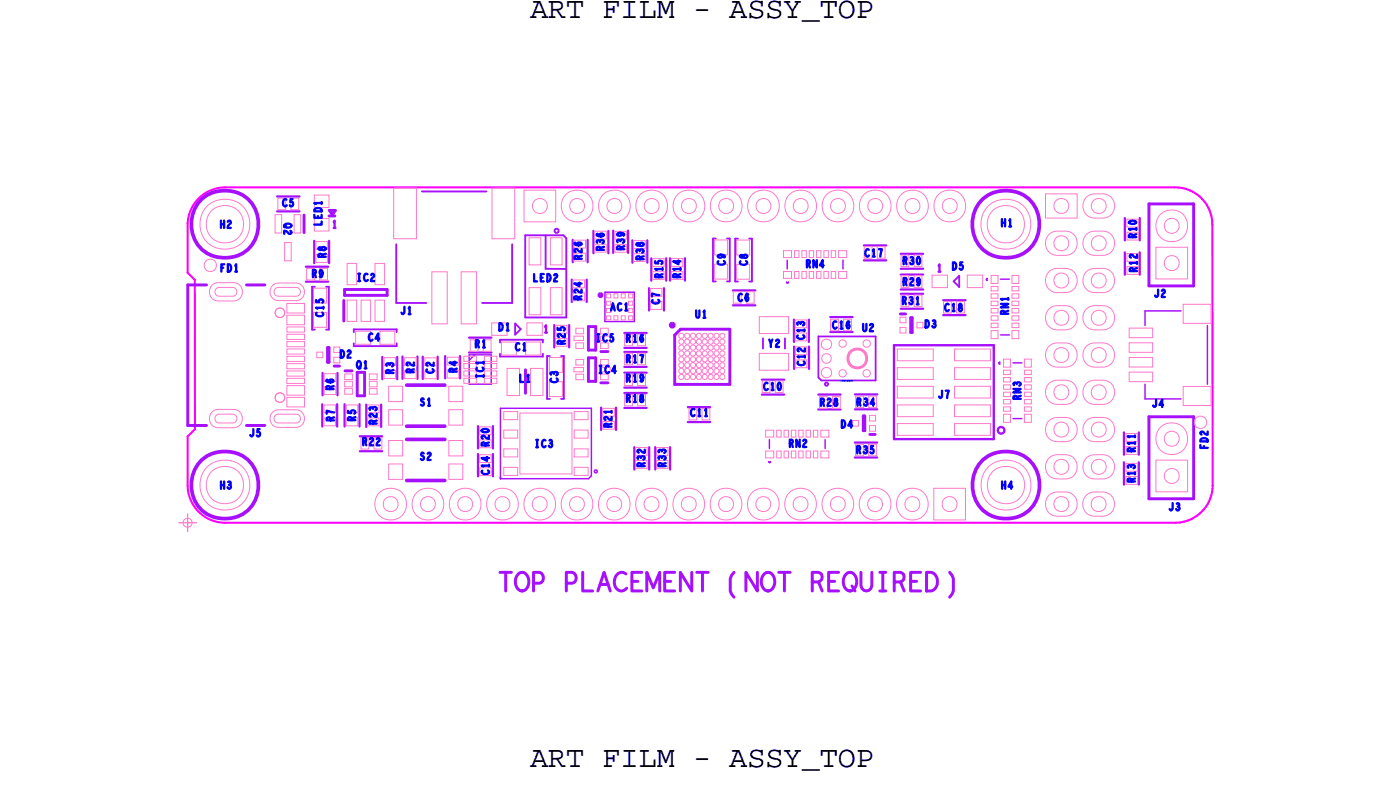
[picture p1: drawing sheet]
<svg xmlns="http://www.w3.org/2000/svg" width="95mm" height="54mm" viewBox="0 0 95 54" stroke-linecap="round" stroke-linejoin="round" font-family="sans-serif">
<!-- layer: Board Outline -->
<g fill="none" stroke="#f0f" stroke-width=".14">
<path d="M12.8 18.6l.5 .5zM12.8 15.2v3.4zM13.3 19.1v10.1zM15.3 12.8h64.8zM15.3 12.8a2.57 2.57 0 0 0-2.5 2.4M80.1 12.8h.2zM80.3 12.8h.3zM80.6 12.8l.2 .1zM80.8 12.9l.3 .1zM81.1 13l.2 .1zM81.3 13.1l.2 .1zM81.6 13.2l.2 .2z"/>
<path d="M81.8 13.4l.1 .2zM81.9 13.6l.2 .2zM82.1 13.8l.2 .2zM82.3 14l.1 .2zM82.4 14.2v.1zM82.5 14.3l.1 .4zM82.6 14.7v.3zM82.6 15v.1zM82.6 15.1v.2zM82.6 15.3l.1 17.8zM12.8 29.7v3.4zM12.8 33.1a2.55 2.55 0 0 0 2.5 2.5"/>
<path d="M13.3 29.2l-.5 .5zM15.3 35.6h.1zM15.4 35.6h64.7zM80.1 35.6h.4zM80.5 35.6l.2-.1zM80.7 35.5h.3zM81 35.5l.2-.1zM81.2 35.4l.4-.3zM81.6 35.1l.2-.1zM82.1 34.7l-.3 .3zM82.2 34.5l-.2 .2zM82.3 34.3l-.1 .2z"/>
<path d="M82.4 34.2l-.1 .1zM82.5 34l-.1 .2zM82.5 33.8v.2zM82.6 33.6v.2zM82.6 33.3v.3zM82.7 33.1l-.1 .2z"/>
</g>
<!-- layer: Components -->
<g fill="none" stroke="#a610ff" stroke-width=".13">
<path d="M21.3 19.5h.2zM21.3 19.5v3zM22.2 19.5h.2zM22.4 19.5v3zM27 16.6v4zM28.8 13h4.4zM34.9 16.6v4zM35.8 16v5.6zM35.8 16h2.6zM37.2 18.3h1.4zM37.2 16v2.3zM37.8 15.7l.1-.1 .2 .1v.1l-.2 .1-.1-.1z"/>
<path d="M38.4 16l.2 .2zM38.6 16.2v5.4zM48.6 16.3h.2zM48.6 19.2h.2zM48.6 16.3v2.9zM49.6 16.3h.1zM49.6 19.2h.1zM49.7 16.3v2.9zM50.1 19.2h.2zM50.1 16.3v2.9zM50.1 16.3h.2zM51.1 19.2h.2z"/>
<path d="M51.1 16.3h.2zM51.3 16.3v2.9zM65 19.2l.4 .4zM65.4 18.8l-.4 .4zM65.4 18.8v.8zM21.3 22.5h.2zM22.2 22.5h.2zM24.1 22.4h2.9zM24.1 23.6h2.9zM24.1 23.4v.2zM24.1 22.4v.2zM27 20.6h2.1z"/>
<path d="M27 23.4v.2zM27 22.4v.2zM32.9 20.6h2zM34.1 23.2v.1zM34.1 24.3h2.9zM34.1 24.1v.2zM34.1 23.2h2.9zM35.1 22.1v.7zM35.1 22.1l.4 .3zM35.5 22.4l-.4 .4zM35.8 21.6h2.8zM37 23.2v.1z"/>
<path d="M37 24.1v.2zM37.3 24.3h.2zM37.3 27.2h.2zM37.3 24.3v2.9zM38.2 27.2h.2zM38.2 24.3h.2zM38.4 24.3v2.9zM52 23.1v.7zM53.5 23.1v.7z"/>
</g>
<path d="M55.8 25.7l.2 .2zM55.8 22.9v2.8zM55.8 22.9h3.9zM56 25.9h3.7zM56.2 26.1h.1l.1 .1-.1 .1zM59.7 22.9v3z" fill="none" stroke="#a610ff" stroke-width=".12"/>
<circle cx="58.4" cy="24.4" r=".65" fill="none" stroke="#ff79cb" stroke-width=".2"/>
<g fill="none" stroke="#a610ff" stroke-width=".2">
<path d="M12.8 19.4v9.6zM12.8 19.4h1.3zM16.8 19.4h1.2zM20.7 14.7v1.2zM22.5 14.3h.4zM22.5 14.3l.2 .3zM22.9 14.3l-.2 .3zM23.5 19.7h2.9zM23.5 19.7v.4zM26.4 19.7v.4zM78.3 19.5h3.1zM78.3 13.9h3.1z"/>
<path d="M78.3 13.9v5.6zM81.4 13.9v5.6zM12.8 29h1.3zM16.8 29h1.2zM22.3 23.7h.1zM22.3 23.7v1zM22.3 24.7h.1zM22.4 23.7v1zM22.8 25h.3zM23.4 20.5v1.4zM23.5 20.1h2.9zM23.5 25.3h.5z"/>
<path d="M24.3 25.4v1.6zM24.3 27h.5zM24.8 25.4v1.6zM35.8 25.2v1.6zM40.1 22.3h.5zM40.1 22.3v1.6zM40.1 24.4h.5zM40.1 24.4v1.6zM40.1 23.9h.5zM40.1 26h.5zM40.6 22.3v1.6zM40.6 24.4v1.6z"/>
<path d="M40.8 20.1l.1-.1 .1 .2h-.1zM41 24h.4zM41 26.1h.4zM45.7 22.1l.1-.1 .1 .1v.1l-.1 .1-.1-.1zM46 26.2h3.8zM46 22.8v3.4zM46.4 22.4h3.4zM46.4 22.4l-.4 .4zM49.8 22.4v3.8zM58.8 28.4h.1zM58.8 28.4v1zM58.8 29.4h.1z"/>
<path d="M58.9 28.4v1zM59.3 29.6h.4zM61.4 21.4h.3zM62.1 21.7v1zM62.1 21.7h.1zM62.1 22.7h.1zM62.2 21.7v1zM78.3 34h3.1zM78.3 28.4h3.1zM78.3 28.4v5.6zM81.4 28.4v5.6z"/>
</g>
<g fill="none" stroke="#a610ff" stroke-width=".25">
<path d="M27.7 29.9h2.6zM27.7 32.7h2.6zM27.7 26.2h2.6zM27.7 29h2.6z"/>
<circle cx="15.3" cy="15.3" r="2.3"/>
<circle cx="68.6" cy="15.3" r="2.3"/>
<circle cx="15.3" cy="33.1" r="2.3"/>
<circle cx="68.6" cy="33.1" r="2.3"/>
</g>
<g fill="none" stroke="#a610ff" stroke-width=".1">
<path d="M41.2 19.9v2zM41.2 19.9h2zM43.2 19.9v2zM53.6 19.2h.1M53.7 17.7v.6zM57.5 17.7v.6zM67.3 19v.1M68.2 19h.6zM32 26.2h1.5zM32 24.2h1.5zM32 24.6l.4-.4zM32 24.2v2z"/>
<path d="M33.5 24.2v2zM34.1 32.6h6zM34.1 27.8h6.2zM34.1 27.8v4.8zM34.1 32.5v.1zM40.3 27.8v4.6zM40.3 32.4l-.2 .2zM40.5 32.1l.1-.1 .1 .2h-.1zM41.2 21.9h2zM52.4 31.5h.1M52.4 30v.6zM56.2 30v.6z"/>
<path d="M68.2 24.7v.1M68.2 22.8h.6zM69.1 24.7h.6zM69.1 28.5h.6zM78.1 21.2h2.4zM78.1 21.2v1zM78.1 27.2h2.4zM78.1 26.2v1zM82.3 22.2v4z"/>
</g>
<g fill="none" stroke="#a610ff" stroke-width=".15">
<path d="M18.9 14.4h1.5zM18.9 13.4h1.5zM20.8 18.2h1.6zM20.8 19.2h1.6zM21.4 16.4v1.5zM22.4 16.4v1.5zM39 19.1v1.5zM39 16.3v1.6zM40 19.1v1.5zM40.1 16.3v1.6zM40.5 15.7v1.6zM41.5 15.7v1.6z"/>
<path d="M41.8 15.7v1.5zM42.8 15.7v1.5zM43.1 16.4v1.5zM44.1 16.4v1.5zM44.2 19.6v1.6zM44.4 17.6v1.5zM45.3 19.6v1.6zM45.4 17.6v1.5zM45.7 17.6v1.5zM46.7 17.6v1.5zM50 19.8h1.5zM58.9 16.7h1.5z"/>
<path d="M58.9 17.7h1.5zM61.4 17.3h1.5zM61.4 18.3h1.5zM61.4 18.7h1.5zM61.4 19.7h1.5zM76.7 17.2v1.5zM76.7 14.9v1.5zM77.7 17.2v1.5zM77.7 14.9v1.5zM22 27.5v1.6zM22 25.4v1.5zM23 27.5v1.6z"/>
<path d="M23 25.4v1.5zM23.5 27.5v1.6zM24.5 27.5v1.6zM24.5 30.8h1.6zM24.5 29.7h1.6zM25 27.6v1.5zM26 27.6v1.5zM26.1 24.3v1.6zM27.1 24.3v1.6zM27.4 24.3v1.5zM28.5 24.3v1.5zM28.8 24.3v1.5z"/>
<path d="M29.8 24.3v1.5zM30.3 24.3v1.5zM31.4 24.3v1.5zM32 24h1.5zM32 23h1.5zM32.6 29v1.6zM32.6 30.9v1.6zM33.6 29v1.6zM33.6 30.9v1.6zM37.8 22.2v1.5zM38.8 22.2v1.5zM41 27.8v1.5z"/>
<path d="M42 27.8v1.5zM42.6 26.4h1.5zM42.6 25.4h1.5zM42.6 27.8h1.5zM42.6 26.8h1.5zM42.6 24h1.5zM42.6 25h1.5zM42.6 23.7h1.5zM42.6 22.7h1.5zM43.2 30.5v1.5zM44.3 30.5v1.5zM44.7 30.5v1.5z"/>
<path d="M45.7 30.5v1.5zM46.9 27.8h1.5zM46.9 28.8h1.5zM50 20.8h1.5zM51.9 25.9h1.6zM51.9 26.9h1.6zM54.1 21.8v1.5zM54.1 23.6v1.5zM55.1 21.8v1.5zM55.1 23.6v1.5zM55.8 27.9h1.5zM55.8 26.9h1.5z"/>
<path d="M56.6 21.6h1.5zM56.6 22.6h1.5zM58.3 31.2h1.5zM58.3 30.2h1.5zM58.3 27.9h1.5zM58.3 26.9h1.5zM61.4 20h1.5zM61.4 21h1.5zM64.3 20.5h1.5zM64.3 21.5h1.5zM76.6 31.5v1.5zM76.6 29.5v1.5z"/>
<path d="M77.6 31.5v1.5zM77.6 29.5v1.5z"/>
</g>
<path d="M60.9 23.5h6.8zM60.9 29.9h6.8zM60.9 23.5v6.4zM67.7 23.7v6.2zM67.7 23.5v.2zM68.1 29.2l.1-.1 .2 .1v.3l-.2 .1-.1-.1z" fill="none" stroke="#a610ff" stroke-width=".16"/>
<!-- layer: Nets -->
<g fill="none" stroke="#ff79cb" stroke-width=".07">
<path d="M14.6 19.4l.3-.1h1a.62 .62 0 0 1 .6 .6 .62 .62 0 0 1-.6 .6h-1a.63 .63 0 0 1-.6-.4 .63 .63 0 0 1 .3-.7zM14.7 19.7l.3-.1h.8l.3 .1 .1 .2-.1 .2-.3 .1h-.8l-.3-.1v-.2zM18.7 19.4l.3-.1h1.2a.6 .6 0 0 1 .6 .6 .6 .6 0 0 1-.6 .6h-1.2a.6 .6 0 0 1-.6-.4 .6 .6 0 0 1 .3-.7zM18.8 14.6h.4v1.3h-.4zM18.8 19.7l.2-.1h1.2l.2 .1 .1 .2-.1 .2-.2 .1h-1.2l-.2-.1-.1-.2zM18.9 13.5h.6v.8h-.6zM19.4 16.5h.5v1.3h-.5zM19.8 13.5h.6v.8h-.6zM20.1 14.6h.4v1.3h-.4zM20.9 18.3h.5v.8h-.5zM21.4 19.6h.9v1.1h-.9zM21.4 14.9h1v.8h-1z"/>
<path d="M21.4 13.3h1v.8h-1zM21.5 16.5h.8v.5h-.8zM21.5 17.4h.8v.5h-.8zM21.8 18.3h.5v.8h-.5zM23.7 18h.6v1.4h-.6zM25.6 18h.6v1.4h-.6zM26.8 12.8h1.6v3.5h-1.6zM29.4 18.5h1.1v3.6h-1.1zM31.4 18.5h1.1v3.6h-1.1zM33.5 12.8h1.6v3.5h-1.6zM35.7 13h2.2v2.1h-2.2zM36.1 19.6h.8v1.9h-.8z"/>
<path d="M36.1 16.2h.8v1.9h-.8zM37.5 16.2h.8v1.9h-.8zM37.5 19.6h.8v1.9h-.8zM44.3 19.7h.8v.5h-.8zM48.7 18h.9v1h-.9zM48.7 16.4h.9v1h-.9zM50 19.9h.5v.8h-.5zM50.2 18h.9v1h-.9zM50.2 16.4h.9v1h-.9zM50.9 19.9h.5v.8h-.5zM53.4 18.5h.6v.5h-.6zM53.4 17.1h.6v.5h-.6z"/>
<path d="M54.2 18.5h.3v.5h-.3zM54.2 17.1h.3v.5h-.3zM54.7 18.5h.3v.5h-.3zM54.7 17.1h.3v.5h-.3zM55.2 18.5h.3v.5h-.3zM55.2 17.1h.3v.5h-.3zM55.7 17.1h.3v.5h-.3zM55.7 18.5h.3v.5h-.3zM56.2 17.1h.3v.5h-.3zM56.2 18.5h.3v.5h-.3zM56.7 17.1h.3v.5h-.3zM56.7 18.5h.3v.5h-.3z"/>
<path d="M57.2 17.1h.5v.5h-.5zM57.2 18.5h.5v.5h-.5zM63.5 18.8h1.1v.8h-1.1zM65.9 18.8h1.1v.8h-1.1zM67.6 18.8h.4v.5h-.4zM67.6 19.5h.4v.3h-.4zM69 18.8h.4v.5h-.4zM69 19.5h.4v.3h-.4zM71.3 13.2h2.1v1.7h-2.1zM71.6 18.4l.5-.1h.5a.83 .83 0 0 1 .8 .8 .83 .83 0 0 1-.8 .8h-.5a.83 .83 0 0 1-.8-.5 .83 .83 0 0 1 .3-1zM71.6 15.9l.5-.1h.5a.83 .83 0 0 1 .8 .8 .83 .83 0 0 1-.8 .8h-.5a.83 .83 0 0 1-.8-.6 .83 .83 0 0 1 .3-.9zM74.2 15.9l.4-.1h.5a.83 .83 0 0 1 .9 .8 .83 .83 0 0 1-.9 .8h-.5a.83 .83 0 0 1-.8-.6 .83 .83 0 0 1 .4-.9z"/>
<path d="M74.2 18.4l.4-.1h.5a.83 .83 0 0 1 .9 .8 .83 .83 0 0 1-.9 .8h-.5a.83 .83 0 0 1-.8-.5 .83 .83 0 0 1 .4-1zM74.2 13.3l.4-.1h.5a.83 .83 0 0 1 .9 .8 .83 .83 0 0 1-.9 .9h-.5a.83 .83 0 0 1-.8-.6 .83 .83 0 0 1 .4-1zM78.8 16.9h2.2v2.1h-2.2zM14.6 28l.3-.1h1a.62 .62 0 0 1 .6 .6 .62 .62 0 0 1-.6 .7h-1a.63 .63 0 0 1-.6-.5 .63 .63 0 0 1 .3-.7zM14.7 28.3l.3-.1h.8l.3 .1 .1 .2-.1 .2-.3 .1h-.8l-.3-.1v-.2zM18.7 28l.3-.1h1.2a.6 .6 0 0 1 .6 .6 .6 .6 0 0 1-.6 .6h-1.2a.6 .6 0 0 1-.6-.4 .6 .6 0 0 1 .3-.7zM18.8 28.3l.2-.1h1.2l.2 .1 .1 .2-.1 .2-.2 .1h-1.2l-.2-.1-.1-.2zM18.8 21.1l.3-.1 .2 .1 .1 .2-.1 .2-.2 .1-.3-.1v-.2zM18.8 26.9l.3-.1 .2 .1 .1 .2-.1 .2-.2 .1-.3-.1v-.2zM19.6 23.8h1.2v.3h-1.2zM19.6 24.8h1.2v.3h-1.2zM19.6 24.3h1.2v.3h-1.2z"/>
<path d="M19.6 23.3h1.2v.3h-1.2zM19.6 20.7h1.2v.6h-1.2zM19.6 27.1h1.2v.6h-1.2zM19.6 22.8h1.2v.3h-1.2zM19.6 22.3h1.2v.3h-1.2zM19.6 25.3h1.2v.3h-1.2zM19.6 25.8h1.2v.3h-1.2zM19.6 21.5h1.2v.6h-1.2zM19.6 26.3h1.2v.6h-1.2zM21.4 21.3h.9v1h-.9zM21.6 24h.4v.4h-.4zM22.1 27.6h.8v.5h-.8z"/>
<path d="M22.1 28.5h.8v.5h-.8zM22.1 25.5h.8v.5h-.8zM22.1 26.4h.8v.5h-.8zM22.8 24.4h.4v.3h-.4zM22.8 23.7h.4v.3h-.4zM23.5 26.5h.5v.4h-.5zM23.5 25.5h.5v.4h-.5zM23.5 26h.5v.4h-.5zM23.6 27.6h.8v.5h-.8zM23.6 28.5h.8v.5h-.8zM23.7 20.5h.6v1.4h-.6zM24.2 22.6h1.1v.9h-1.1z"/>
<path d="M24.6 20.5h.7v1.4h-.7zM25.2 26h.5v.4h-.5zM25.2 25.5h.5v.4h-.5zM25.2 26.5h.5v.4h-.5zM25.6 20.5h.6v1.4h-.6zM25.9 22.6h1v.9h-1zM26.2 25.3h.8v.5h-.8zM26.2 24.4h.8v.5h-.8zM26.5 26.3h.9v1.1h-.9zM26.5 30h.9v1.1h-.9zM26.5 27.9h.9v1.1h-.9zM26.5 31.6h.9v1.1h-.9z"/>
<path d="M27.6 24.4h.8v.5h-.8zM27.6 25.3h.8v.5h-.8zM29 24.4h.7v.5h-.7zM29 25.3h.7v.5h-.7zM30.5 24.3h.8v.6h-.8zM30.5 25.2h.8v.6h-.8zM30.6 26.3h.9v1.1h-.9zM30.6 30h.9v1.1h-.9zM30.6 27.9h.9v1.1h-.9zM30.6 31.6h.9v1.1h-.9zM31.6 24.8h.9v.3h-.9zM31.6 25.3h.9v.3h-.9z"/>
<path d="M31.6 25.8h.9v.3h-.9zM31.6 24.3h.9v.3h-.9zM32.1 23.2h.5v.7h-.5zM32.9 23.2h.6v.7h-.6zM33 24.3h.9v.3h-.9zM33 25.3h.9v.3h-.9zM33 25.8h.9v.3h-.9zM33 24.8h.9v.3h-.9zM33.5 22h1.1v.9h-1.1zM34.2 23.3h1v.9h-1zM34.3 28.1h1v.5h-1zM34.3 29.3h1v.6h-1z"/>
<path d="M34.3 30.6h1v.5h-1zM34.3 31.9h1v.5h-1zM34.6 25.1h.8v1.9h-.8zM35.4 28.2h3.6v4.1h-3.6zM35.8 23.3h1v.9h-1zM35.9 22h1.1v.9h-1.1zM36.2 25.1h.8v1.9h-.8zM37.4 24.4h.9v1h-.9zM37.4 26h.9v1h-.9zM39.1 22.9h.7v.3h-.7zM39.1 25h.7v.3h-.7zM39.1 31.9h1v.5h-1z"/>
<path d="M39.1 30.6h1v.5h-1zM39.1 29.3h1v.6h-1zM39.1 28.1h1v.5h-1zM39.3 25.5h.5v.4h-.5zM39.3 23.4h.5v.4h-.5zM39.3 24.5h.5v.4h-.5zM39.3 22.4h.5v.4h-.5zM40.9 22.4h.6v.4h-.6zM40.9 23.4h.6v.4h-.6zM40.9 25.5h.6v.4h-.6zM40.9 24.5h.6v.4h-.6zM41.3 21.5h.3v.3h-.3z"/>
<path d="M41.3 20h.3v.3h-.3zM41.8 20h.3v.3h-.3zM41.8 21.5h.3v.3h-.3zM42.3 21.5h.3v.3h-.3zM42.3 20h.3v.3h-.3zM42.8 21h.3v.3h-.3zM42.8 21.5h.3v.3h-.3zM42.8 20h.3v.3h-.3zM42.8 20.5h.3v.3h-.3zM44.3 20.6h.8v.5h-.8zM46.3 22.8l.1-.1 .2 .1v.2l-.2 .1-.1-.1zM46.3 25.6l.1-.1 .2 .1v.2l-.2 .1-.1-.1z"/>
<path d="M46.3 24.8l.1-.1 .2 .1v.2l-.2 .1-.1-.1zM46.3 23.6l.1-.1 .2 .1v.2l-.2 .1-.1-.1zM46.3 23.2l.1-.1 .2 .1v.2l-.2 .1-.1-.1zM46.3 24.4l.1-.1 .2 .1v.2l-.2 .1-.1-.1zM46.3 25.2l.1-.1 .2 .1v.2l-.2 .1-.1-.1zM46.3 24l.1-.1 .2 .1v.2l-.2 .1-.1-.1zM46.7 25.6l.1-.1 .2 .1v.2l-.2 .1-.1-.1zM46.7 24.4l.1-.1 .2 .1v.2l-.2 .1-.1-.1zM46.7 23.2l.1-.1 .2 .1v.2l-.2 .1-.1-.1zM46.7 24.8l.1-.1 .2 .1v.2l-.2 .1-.1-.1zM46.7 24l.1-.1 .2 .1v.2l-.2 .1-.1-.1zM46.7 25.2l.1-.1 .2 .1v.2l-.2 .1-.1-.1z"/>
<path d="M46.7 22.8l.1-.1 .2 .1v.2l-.2 .1-.1-.1zM46.7 23.6l.1-.1 .2 .1v.2l-.2 .1-.1-.1zM47.1 23.2l.1-.1 .2 .1v.2l-.2 .1-.1-.1zM47.1 25.6l.1-.1 .2 .1v.2l-.2 .1-.1-.1zM47.1 24.8l.1-.1 .2 .1v.2l-.2 .1-.1-.1zM47.1 22.8l.1-.1 .2 .1v.2l-.2 .1-.1-.1zM47.1 23.6l.1-.1 .2 .1v.2l-.2 .1-.1-.1zM47.1 24l.1-.1 .2 .1v.2l-.2 .1-.1-.1zM47.1 25.2l.1-.1 .2 .1v.2l-.2 .1-.1-.1zM47.1 24.4l.1-.1 .2 .1v.2l-.2 .1-.1-.1zM47.5 23.2l.1-.1 .2 .1v.2l-.2 .1-.1-.1zM47.5 23.6l.1-.1 .2 .1v.2l-.2 .1-.1-.1z"/>
<path d="M47.5 24.8l.1-.1 .2 .1v.2l-.2 .1-.1-.1zM47.5 22.8l.1-.1 .2 .1v.2l-.2 .1-.1-.1zM47.5 25.2l.1-.1 .2 .1v.2l-.2 .1-.1-.1zM47.5 24l.1-.1 .2 .1v.2l-.2 .1-.1-.1zM47.5 25.6l.1-.1 .2 .1v.2l-.2 .1-.1-.1zM47.5 24.4l.1-.1 .2 .1v.2l-.2 .1-.1-.1zM47.9 22.8l.1-.1 .2 .1v.2l-.2 .1-.1-.1zM47.9 25.6l.1-.1 .2 .1v.2l-.2 .1-.1-.1zM47.9 23.2l.1-.1 .2 .1v.2l-.2 .1-.1-.1zM47.9 23.6l.1-.1 .2 .1v.2l-.2 .1-.1-.1zM47.9 25.2l.1-.1 .2 .1v.2l-.2 .1-.1-.1zM47.9 24.8l.1-.1 .2 .1v.2l-.2 .1-.1-.1z"/>
<path d="M47.9 24l.1-.1 .2 .1v.2l-.2 .1-.1-.1zM47.9 24.4l.1-.1 .2 .1v.2l-.2 .1-.1-.1zM48.3 23.6l.1-.1 .2 .1v.2l-.2 .1-.1-.1zM48.3 24l.1-.1 .2 .1v.2l-.2 .1-.1-.1zM48.3 23.2l.1-.1 .2 .1v.2l-.2 .1-.1-.1zM48.3 25.6l.1-.1 .2 .1v.2l-.2 .1-.1-.1zM48.3 25.2l.1-.1 .2 .1v.2l-.2 .1-.1-.1zM48.3 24.8l.1-.1 .2 .1v.2l-.2 .1-.1-.1zM48.3 22.8l.1-.1 .2 .1v.2l-.2 .1-.1-.1zM48.3 24.4l.1-.1 .2 .1v.2l-.2 .1-.1-.1zM48.7 24l.1-.1 .2 .1v.2l-.2 .1-.1-.1zM48.7 24.4l.1-.1 .2 .1v.2l-.2 .1-.1-.1z"/>
<path d="M48.7 24.8l.1-.1 .2 .1v.2l-.2 .1-.1-.1zM48.7 25.2l.1-.1 .2 .1v.2l-.2 .1-.1-.1zM48.7 25.6l.1-.1 .2 .1v.2l-.2 .1-.1-.1zM48.7 23.2l.1-.1 .2 .1v.2l-.2 .1-.1-.1zM48.7 23.6l.1-.1 .2 .1v.2l-.2 .1-.1-.1zM48.7 22.8l.1-.1 .2 .1v.2l-.2 .1-.1-.1zM49.1 24.8l.1-.1 .2 .1v.2l-.2 .1-.1-.1zM49.1 25.6l.1-.1 .2 .1v.2l-.2 .1-.1-.1zM49.1 25.2l.1-.1 .2 .1v.2l-.2 .1-.1-.1zM49.1 24.4l.1-.1 .2 .1v.2l-.2 .1-.1-.1zM49.1 23.2l.1-.1 .2 .1v.2l-.2 .1-.1-.1zM49.1 23.6l.1-.1 .2 .1v.2l-.2 .1-.1-.1z"/>
<path d="M49.1 22.8l.1-.1 .2 .1v.2l-.2 .1-.1-.1zM49.1 24l.1-.1 .2 .1v.2l-.2 .1-.1-.1zM51.8 21.6h2v1.1h-2zM51.8 24.1h2v1.1h-2zM52.2 29.3h.5v.5h-.5zM52.2 30.7h.5v.5h-.5zM52.9 29.3h.3v.5h-.3zM52.9 30.7h.3v.5h-.3zM53.4 29.3h.3v.5h-.3zM53.4 30.7h.3v.5h-.3zM53.9 29.3h.3v.5h-.3zM53.9 30.7h.3v.5h-.3z"/>
<path d="M54.4 29.3h.3v.5h-.3zM54.4 30.7h.3v.5h-.3zM54.9 29.3h.3v.5h-.3zM54.9 30.7h.3v.5h-.3zM55.4 30.7h.3v.5h-.3zM55.4 29.3h.3v.5h-.3zM55.9 30.7h.6v.5h-.6zM55.9 29.3h.6v.5h-.6zM56.1 25.2l.2-.2 .3 .2 .1 .2-.1 .2-.3 .1-.2-.1-.1-.2zM56.1 23.2l.2-.1 .3 .1 .1 .3-.1 .2-.3 .1-.2-.1-.1-.2zM56.1 24.2l.2-.1 .3 .1 .1 .2-.1 .3-.3 .1-.2-.1-.1-.3zM57.2 23.2h.2h.2l.1 .2-.1 .2-.2 .1-.2-.1v-.2z"/>
<path d="M57.2 25.3l.2-.1 .2 .1 .1 .1-.1 .2-.2 .1-.2-.1v-.2zM58.1 28.7h.4v.3h-.4zM58.9 25.3l.2-.1 .2 .1v.1v.2l-.2 .1-.2-.1-.1-.2zM58.9 23.2h.2h.2v.2v.2l-.2 .1-.2-.1-.1-.2zM59.3 29h.4v.4h-.4zM59.3 28.3h.4v.4h-.4zM61.2 23.8h2.4v.8h-2.4zM61.2 28.9h2.4v.8h-2.4zM61.2 27.6h2.4v.8h-2.4zM61.2 25.1h2.4v.8h-2.4zM61.2 26.3h2.4v.8h-2.4zM61.3 22.3h.5v.4h-.5z"/>
<path d="M61.3 21.6h.5v.4h-.5zM62.5 22h.4v.3h-.4zM63.7 33.3h2.1v2.1h-2.1zM65.1 23.8h2.4v.8h-2.4zM65.1 27.6h2.4v.8h-2.4zM65.1 26.3h2.4v.8h-2.4zM65.1 25.1h2.4v.8h-2.4zM65.1 28.9h2.4v.8h-2.4zM67.6 22.5h.4v.6h-.4zM67.6 22h.4v.3h-.4zM67.6 21.5h.4v.3h-.4zM67.6 20h.4v.3h-.4z"/>
<path d="M67.6 20.5h.4v.3h-.4zM67.6 21h.4v.3h-.4zM68.4 24.5h.5v.5h-.5zM68.4 28.2h.5v.6h-.5zM68.4 25.2h.5v.3h-.5zM68.4 26.2h.5v.3h-.5zM68.4 25.7h.5v.3h-.5zM68.4 27.2h.5v.3h-.5zM68.4 26.7h.5v.3h-.5zM68.4 27.7h.5v.3h-.5zM69 22.5h.4v.6h-.4zM69 22h.4v.3h-.4z"/>
<path d="M69 21.5h.4v.3h-.4zM69 21h.4v.3h-.4zM69 20.5h.4v.3h-.4zM69 20h.4v.3h-.4zM69.8 24.5h.5v.5h-.5zM69.8 28.2h.5v.6h-.5zM69.8 27.2h.5v.3h-.5zM69.8 26.7h.5v.3h-.5zM69.8 26.2h.5v.3h-.5zM69.8 25.7h.5v.3h-.5zM69.8 25.2h.5v.3h-.5zM69.8 27.7h.5v.3h-.5z"/>
<path d="M71.6 23.5l.5-.1h.5a.83 .83 0 0 1 .8 .8 .83 .83 0 0 1-.8 .8h-.5a.83 .83 0 0 1-.8-.6 .83 .83 0 0 1 .3-.9zM71.6 21l.5-.2h.5a.83 .83 0 0 1 .8 .9 .83 .83 0 0 1-.8 .8h-.5a.83 .83 0 0 1-.8-.6 .83 .83 0 0 1 .3-.9zM71.6 28.6l.5-.1h.5a.83 .83 0 0 1 .8 .8 .83 .83 0 0 1-.8 .8h-.5a.83 .83 0 0 1-.8-.6 .83 .83 0 0 1 .3-.9zM71.6 26l.5-.1h.5a.83 .83 0 0 1 .8 .8 .83 .83 0 0 1-.8 .9h-.5a.83 .83 0 0 1-.8-.6 .83 .83 0 0 1 .3-1zM71.6 31.1l.5-.1h.5a.83 .83 0 0 1 .8 .8 .83 .83 0 0 1-.8 .8h-.5a.83 .83 0 0 1-.8-.5 .83 .83 0 0 1 .3-1zM71.6 33.7l.5-.2h.5a.83 .83 0 0 1 .8 .9 .83 .83 0 0 1-.8 .8h-.5a.83 .83 0 0 1-.8-.6 .83 .83 0 0 1 .3-.9zM74.2 33.7l.4-.2h.5a.83 .83 0 0 1 .9 .9 .83 .83 0 0 1-.9 .8h-.5a.83 .83 0 0 1-.8-.6 .83 .83 0 0 1 .4-.9zM74.2 21l.4-.2h.5a.83 .83 0 0 1 .9 .9 .83 .83 0 0 1-.9 .8h-.5a.83 .83 0 0 1-.8-.6 .83 .83 0 0 1 .4-.9zM74.2 28.6l.4-.1h.5a.83 .83 0 0 1 .9 .8 .83 .83 0 0 1-.9 .8h-.5a.83 .83 0 0 1-.8-.6 .83 .83 0 0 1 .4-.9zM74.2 26l.4-.1h.5a.83 .83 0 0 1 .9 .8 .83 .83 0 0 1-.9 .9h-.5a.83 .83 0 0 1-.8-.6 .83 .83 0 0 1 .4-1zM74.2 23.5l.4-.1h.5a.83 .83 0 0 1 .9 .8 .83 .83 0 0 1-.9 .8h-.5a.83 .83 0 0 1-.8-.6 .83 .83 0 0 1 .4-.9zM74.2 31.1l.4-.1h.5a.83 .83 0 0 1 .9 .8 .83 .83 0 0 1-.9 .8h-.5a.83 .83 0 0 1-.8-.5 .83 .83 0 0 1 .4-1z"/>
<path d="M77 23.4h1.6v.6h-1.6zM77 22.4h1.6v.6h-1.6zM77 25.4h1.6v.6h-1.6zM77 24.4h1.6v.6h-1.6zM78.8 31.4h2.2v2.1h-2.2zM80.7 20.7h1.9v1.3h-1.9zM80.7 26.3h1.9v1.3h-1.9z"/>
<circle cx="14.3" cy="18.1" r=".42"/>
<circle cx="15.3" cy="15.3" r="1.28"/>
<circle cx="15.3" cy="15.3" r="1.71"/>
<circle cx="36.8" cy="14" r=".51"/>
<circle cx="39.3" cy="14" r="1.09"/>
<circle cx="39.3" cy="14" r=".51"/>
<circle cx="41.9" cy="14" r="1.09"/>
<circle cx="41.9" cy="14" r=".51"/>
<circle cx="44.4" cy="14" r="1.09"/>
<circle cx="44.4" cy="14" r=".51"/>
<circle cx="47" cy="14" r="1.09"/>
<circle cx="47" cy="14" r=".51"/>
<circle cx="49.5" cy="14" r="1.09"/>
<circle cx="49.5" cy="14" r=".51"/>
<circle cx="52" cy="14" r="1.09"/>
<circle cx="52" cy="14" r=".51"/>
<circle cx="54.6" cy="14" r="1.09"/>
<circle cx="54.6" cy="14" r=".51"/>
<circle cx="57.1" cy="14" r="1.09"/>
<circle cx="57.1" cy="14" r=".51"/>
<circle cx="59.7" cy="14" r="1.09"/>
<circle cx="59.7" cy="14" r=".51"/>
<circle cx="62.2" cy="14" r="1.09"/>
<circle cx="62.2" cy="14" r=".51"/>
<circle cx="64.7" cy="14" r="1.09"/>
<circle cx="64.7" cy="14" r=".51"/>
<circle cx="68.6" cy="15.3" r="1.28"/>
<circle cx="68.6" cy="15.3" r="1.71"/>
<circle cx="72.3" cy="16.6" r=".51"/>
<circle cx="72.3" cy="19.1" r=".51"/>
<circle cx="72.3" cy="14" r=".51"/>
<circle cx="74.9" cy="19.1" r=".51"/>
<circle cx="74.9" cy="16.6" r=".51"/>
<circle cx="74.9" cy="14" r=".51"/>
<circle cx="79.9" cy="15.4" r="1.09"/>
<circle cx="79.9" cy="15.4" r=".51"/>
<circle cx="79.9" cy="17.9" r=".51"/>
<circle cx="15.3" cy="33.1" r="1.28"/>
<circle cx="15.3" cy="33.1" r="1.71"/>
<circle cx="26.6" cy="34.4" r="1.09"/>
<circle cx="26.6" cy="34.4" r=".51"/>
<circle cx="29.2" cy="34.4" r="1.09"/>
<circle cx="29.2" cy="34.4" r=".51"/>
<circle cx="31.7" cy="34.4" r="1.09"/>
<circle cx="31.7" cy="34.4" r=".51"/>
<circle cx="34.2" cy="34.4" r="1.09"/>
<circle cx="34.2" cy="34.4" r=".51"/>
<circle cx="36.8" cy="34.4" r="1.09"/>
<circle cx="36.8" cy="34.4" r=".51"/>
<circle cx="39.3" cy="34.4" r="1.09"/>
<circle cx="39.3" cy="34.4" r=".51"/>
<circle cx="41.9" cy="34.4" r="1.09"/>
<circle cx="41.9" cy="34.4" r=".51"/>
<circle cx="44.4" cy="34.4" r="1.09"/>
<circle cx="44.4" cy="34.4" r=".51"/>
<circle cx="46.9" cy="34.4" r="1.09"/>
<circle cx="46.9" cy="34.4" r=".51"/>
<circle cx="49.5" cy="34.4" r="1.09"/>
<circle cx="49.5" cy="34.4" r=".51"/>
<circle cx="52" cy="34.4" r="1.09"/>
<circle cx="52" cy="34.4" r=".51"/>
<circle cx="54.6" cy="34.4" r="1.09"/>
<circle cx="54.6" cy="34.4" r=".51"/>
<circle cx="57.1" cy="34.4" r="1.09"/>
<circle cx="57.1" cy="34.4" r=".51"/>
<circle cx="59.6" cy="34.4" r="1.09"/>
<circle cx="59.6" cy="34.4" r=".51"/>
<circle cx="62.2" cy="34.4" r="1.09"/>
<circle cx="62.2" cy="34.4" r=".51"/>
<circle cx="64.7" cy="34.4" r=".51"/>
<circle cx="68.6" cy="33.1" r="1.28"/>
<circle cx="68.6" cy="33.1" r="1.71"/>
<circle cx="72.3" cy="24.2" r=".51"/>
<circle cx="72.3" cy="21.7" r=".51"/>
<circle cx="72.3" cy="34.4" r=".51"/>
<circle cx="72.3" cy="26.7" r=".51"/>
<circle cx="72.3" cy="31.8" r=".51"/>
<circle cx="72.3" cy="29.3" r=".51"/>
<circle cx="74.9" cy="34.4" r=".51"/>
<circle cx="74.9" cy="26.7" r=".51"/>
<circle cx="74.9" cy="24.2" r=".51"/>
<circle cx="74.9" cy="31.8" r=".51"/>
<circle cx="74.9" cy="21.7" r=".51"/>
<circle cx="74.9" cy="29.3" r=".51"/>
<circle cx="79.9" cy="29.9" r="1.09"/>
<circle cx="79.9" cy="29.9" r=".51"/>
<circle cx="79.9" cy="32.4" r=".51"/>
<circle cx="81.8" cy="28.8" r=".42"/>
</g>
<!-- layer: Text -->
<path d="M57.3 26h.1M57.4 26h.1M57.5 26h.1M57.5 26h.1zM57.6 26h.1M57.8 26h.1M57.9 26h.1M58 26h.1M58.1 26h.1" fill="none" stroke="#00f" stroke-width=".07"/>
<!-- layer: Drawing Origin -->
<path d="M12.6 35.4l.2-.1 .2 .1 .1 .2-.1 .2-.2 .1-.2-.1-.1-.2z" fill="none" stroke="#ff79cb" stroke-width=".07"/>
<path d="M12.2 35.6h1.2M12.8 35v1.3" fill="none" stroke="#ff79cb" stroke-width=".09"/>
<text font-size="2.2" fill="#a610ff" x="34" y="40.3">TOP PLACEMENT (NOT REQUIRED)</text>
<g font-size="2.1">
<text x="36.1" y="1.2">ART FILM - ASSY_TOP</text>
<text x="36.1" y="52.3">ART FILM - ASSY_TOP</text>
</g>
<g font-size=".9" fill="#00f">
<text x="15" y="15.5">H2</text>
<text x="19.3" y="14.1">C5</text>
<text x="19.4" y="15.2" transform="rotate(90 19.4 15.2)">Q2</text>
<text x="21.9" y="15.4" transform="rotate(-90 21.9 15.4)">LED1</text>
<text x="22.2" y="17.6" transform="rotate(-90 22.2 17.6)">R8</text>
<text x="39.7" y="17.7" transform="rotate(-90 39.7 17.7)">R26</text>
<text x="41.2" y="17.1" transform="rotate(-90 41.2 17.1)">R36</text>
<text x="42.6" y="17" transform="rotate(-90 42.6 17)">R39</text>
<text x="43.9" y="17.7" transform="rotate(-90 43.9 17.7)">R38</text>
<text x="59" y="17.5">C17</text>
<text x="68.3" y="15.4">H1</text>
<text x="77.5" y="16.2" transform="rotate(-90 77.5 16.2)">R10</text>
<text x="15" y="18.5">FD1</text>
<text x="21.3" y="18.9">R9</text>
<text x="22" y="21.6" transform="rotate(-90 22 21.6)">C15</text>
<text x="24.3" y="19.2">IC2</text>
<text x="25.1" y="23.2">C4</text>
<text x="27.3" y="21.4">J1</text>
<text x="32.4" y="23.7">R1</text>
<text x="34" y="22.5">D1</text>
<text x="35.1" y="23.9">C1</text>
<text x="36.4" y="19.2">LED2</text>
<text x="38.5" y="23.5" transform="rotate(-90 38.5 23.5)">R25</text>
<text x="39.6" y="20.5" transform="rotate(-90 39.6 20.5)">R24</text>
<text x="40.6" y="23.3">IC5</text>
<text x="41.6" y="21.2">AC1</text>
<text x="42.7" y="23.3">R16</text>
<text x="44.9" y="20.7" transform="rotate(-90 44.9 20.7)">C7</text>
<text x="45.2" y="18.9" transform="rotate(-90 45.2 18.9)">R15</text>
<text x="46.4" y="18.9" transform="rotate(-90 46.4 18.9)">R14</text>
<text x="47.4" y="21.7">U1</text>
<text x="49.4" y="18.1" transform="rotate(-90 49.4 18.1)">C9</text>
<text x="50.3" y="20.5">C6</text>
<text x="50.9" y="18.1" transform="rotate(-90 50.9 18.1)">C8</text>
<text x="52.4" y="23.6">Y2</text>
<text x="55" y="18.2">RN4</text>
<text x="56.7" y="22.4">C16</text>
<text x="58.8" y="22.6">U2</text>
<text x="61.5" y="20.7">R31</text>
<text x="61.5" y="18">R30</text>
<text x="61.5" y="19.5">R29</text>
<text x="63.1" y="22.3">D3</text>
<text x="64.4" y="21.2">C18</text>
<text x="64.9" y="18.4">D5</text>
<text x="68.7" y="21.4" transform="rotate(-90 68.7 21.4)">RN1</text>
<text x="77.5" y="18.5" transform="rotate(-90 77.5 18.5)">R12</text>
<text x="78.7" y="20.2">J2</text>
<text x="17" y="29.7">J5</text>
<text x="22.7" y="26.6" transform="rotate(-90 22.7 26.6)">R6</text>
<text x="22.8" y="28.7" transform="rotate(-90 22.8 28.7)">R7</text>
<text x="23.2" y="24.4">D2</text>
<text x="24.2" y="28.7" transform="rotate(-90 24.2 28.7)">R5</text>
<text x="24.3" y="25.1">Q1</text>
<text x="25.7" y="28.9" transform="rotate(-90 25.7 28.9)">R23</text>
<text x="26.8" y="25.5" transform="rotate(-90 26.8 25.5)">R3</text>
<text x="28.2" y="25.4" transform="rotate(-90 28.2 25.4)">R2</text>
<text x="28.6" y="27.6">S1</text>
<text x="29.6" y="25.4" transform="rotate(-90 29.6 25.4)">C2</text>
<text x="31.1" y="25.4" transform="rotate(-90 31.1 25.4)">R4</text>
<text x="33" y="25.8" transform="rotate(-90 33 25.8)">IC1</text>
<text x="35.4" y="26">L1</text>
<text x="38" y="26.1" transform="rotate(-90 38 26.1)">C3</text>
<text x="40.8" y="25.4">IC4</text>
<text x="41.7" y="29.1" transform="rotate(-90 41.7 29.1)">R21</text>
<text x="42.7" y="24.7">R17</text>
<text x="42.7" y="26">R19</text>
<text x="42.7" y="27.4">R18</text>
<text x="47.1" y="28.4">C11</text>
<text x="52.1" y="26.6">C10</text>
<text x="54.9" y="24.9" transform="rotate(-90 54.9 24.9)">C12 C13</text>
<text x="55.9" y="27.7">R28</text>
<text x="57.3" y="29.1">D4</text>
<text x="58.4" y="27.7">R34</text>
<text x="64" y="27.1">J7</text>
<text x="69.6" y="27.2" transform="rotate(-90 69.6 27.2)">RN3</text>
<text x="78.5" y="27.7">J4</text>
<text x="15" y="33.3">H3</text>
<text x="24.7" y="30.4">R22</text>
<text x="28.6" y="31.3">S2</text>
<text x="33.3" y="30.4" transform="rotate(-90 33.3 30.4)">R20</text>
<text x="33.3" y="32.3" transform="rotate(-90 33.3 32.3)">C14</text>
<text x="36.5" y="30.5">IC3</text>
<text x="43.9" y="31.8" transform="rotate(-90 43.9 31.8)">R32</text>
<text x="45.4" y="31.8" transform="rotate(-90 45.4 31.8)">R33</text>
<text x="53.8" y="30.5">RN2</text>
<text x="58.4" y="30.9">R35</text>
<text x="68.3" y="33.3">H4</text>
<text x="77.4" y="32.9" transform="rotate(-90 77.4 32.9)">R13</text>
<text x="77.4" y="30.8" transform="rotate(-90 77.4 30.8)">R11</text>
<text x="79.7" y="34.8">J3</text>
<text x="82.3" y="30.6" transform="rotate(-90 82.3 30.6)">FD2</text>
</g>
<g font-size=".9" fill="#a610ff">
<text x="22.7" y="15.5">1</text>
<text x="37.1" y="22.7">1</text>
<text x="63.9" y="18.5">1</text>
</g>
</svg>
